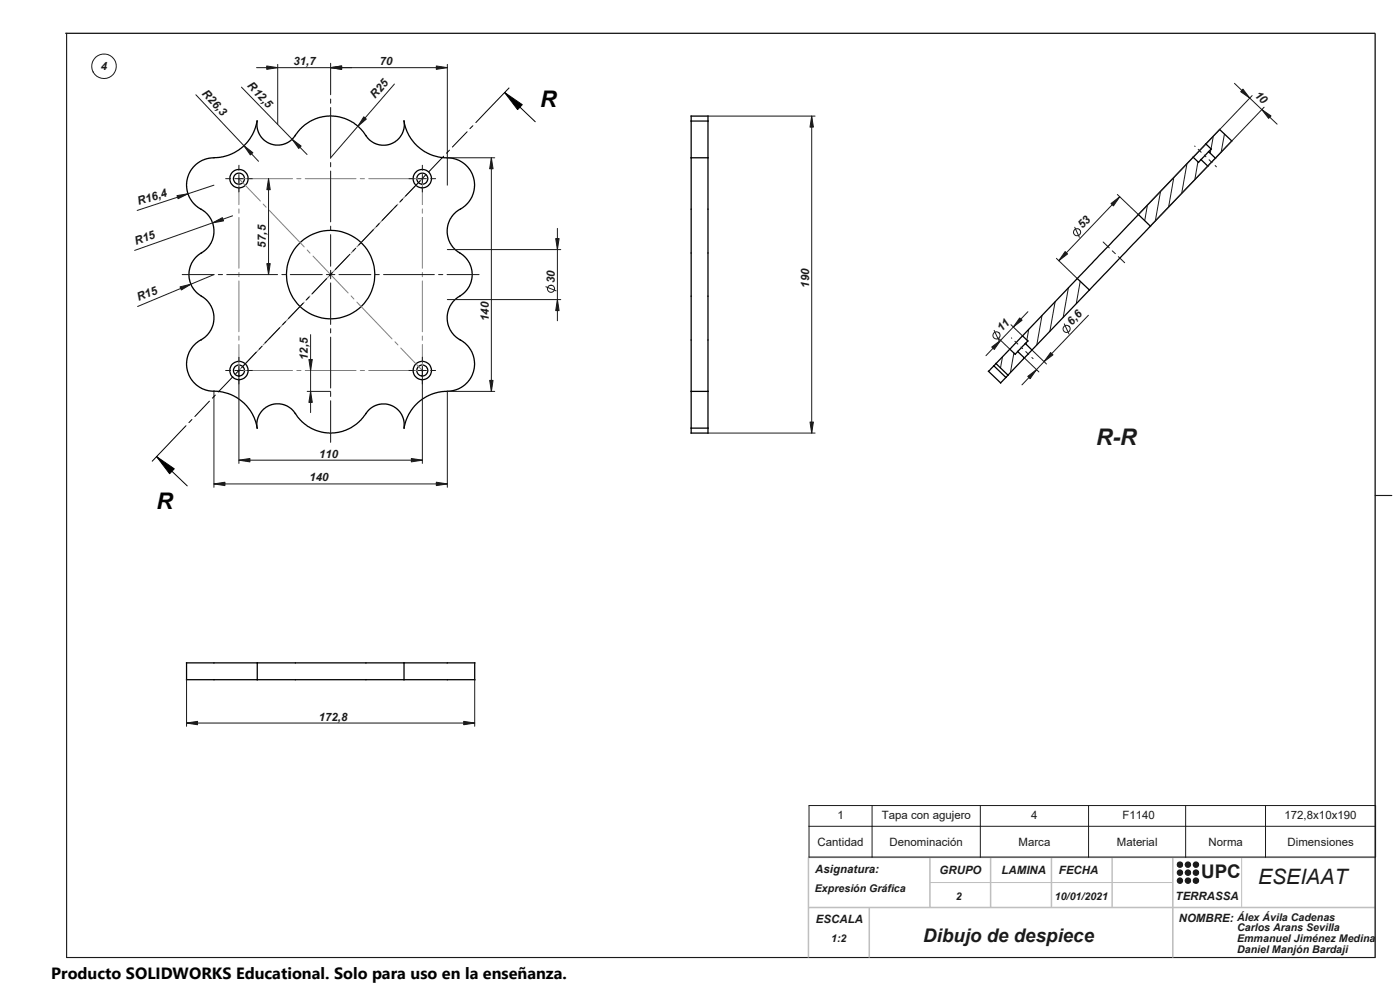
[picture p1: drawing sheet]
<svg xmlns="http://www.w3.org/2000/svg" width="420mm" height="297mm" viewBox="0 0 420 297" stroke-linecap="round" stroke-linejoin="round" font-family="sans-serif">
<g fill="none" stroke="#c0c0c0" stroke-width=".3">
<path d="M372.5 257v15M279 264.5h72.8"/>
<circle cx="354" cy="259.1" r=".8"/>
<circle cx="356.4" cy="259.1" r=".8"/>
<circle cx="358.8" cy="259.1" r=".8"/>
<circle cx="354" cy="263.9" r=".81"/>
<circle cx="354" cy="261.6" r=".8"/>
<circle cx="356.4" cy="263.9" r=".81"/>
<circle cx="356.4" cy="261.6" r=".8"/>
<circle cx="358.8" cy="263.9" r=".81"/>
<circle cx="358.8" cy="261.6" r=".8"/>
</g>
<g fill="#191924" stroke="#191924" stroke-width=".3">
<path d="M71.7 137.9l3.3-.5v1z"/>
<path d="M123.4 137.4l3.3 .5-3.3 .5z"/>
<path d="M80.1 79h1l-.5 3.3z"/>
<path d="M80.6 53.6l.5 3.3h-1z"/>
<path d="M147.4 47.3l.5 3.3h-1z"/>
<path d="M146.9 114h1l-.5 3.3z"/>
<path d="M130.9 144.5l3.3 .5-3.3 .5z"/>
<path d="M167.2 89.8l.5 3.3h-1z"/>
<path d="M73.2 43.7l2.7 2.1-.8 .6z"/>
<path d="M64.2 145l3.3-.5v1z"/>
<path d="M166.7 71.5h1l-.5 3.3z"/>
<path d="M87.7 41.8l2.6 2-.7 .7z"/>
<path d="M80 19.8l3.3 .5-3.3 .5z"/>
<path d="M99.2 20.3l3.3-.5v1z"/>
<path d="M109.1 35l.8 .7-2.5 2.1z"/>
<path d="M53.1 58.6l3.3-.5-3 1.5z"/>
<path d="M63.8 66.8l2.9-1.6 .4 1z"/>
<path d="M130.9 19.8l3.3 .5-3.3 .5z"/>
<path d="M54 86l3.3-.8-2.9 1.7z"/>
<path d="M93.2 117.3l.5 3.3h-1z"/>
<path d="M92.7 107.7h1l-.5 3.3z"/>
<path d="M56 216.7l3.3-.5v1z"/>
<path d="M139.1 216.2l3.3 .5-3.3 .5z"/>
<path d="M243 126.5h1l-.5 3.3z"/>
<path d="M243.5 34.8l.5 3.3h-1z"/>
<path d="M297.5 104l2.7-2-1.9 2.7z"/>
<path d="M305.9 95.3l.7 .7-2.6 2z"/>
<path d="M308.3 112.8l2.6-2-1.9 2.7z"/>
<path d="M315.2 105.7l.7 .6-2.7 2.1z"/>
<path d="M378.5 32.9l2.8 1.9-.7 .7z"/>
<path d="M372.9 26.7l2 2.7-2.7-1.9z"/>
<path d="M319.5 75.4l.8 .7-2.7 2z"/>
<path d="M333.3 61l2.6-2-1.9 2.7z"/>
<circle cx="354" cy="259.2" r=".79"/>
<circle cx="356.4" cy="259.2" r=".79"/>
<circle cx="358.8" cy="259.1" r=".81"/>
<circle cx="353.9" cy="261.5" r=".8"/>
<circle cx="356.4" cy="261.5" r=".81"/>
<circle cx="358.8" cy="261.5" r=".79"/>
<circle cx="354" cy="263.9" r=".79"/>
<circle cx="356.4" cy="263.9" r=".81"/>
<circle cx="358.8" cy="263.9" r=".81"/>
</g>
<path d="M19.6 10h392.9v277" fill="none" stroke="#c0c0c0" stroke-width=".34"/>
<path d="M20 10v277h392.5M412.5 148.5h5" fill="none" stroke="#191924" stroke-width=".34"/>
<path d="M279 257v15M297.2 257v15M315.4 257v15M333.6 257v15M351.8 257v30M412.5 257h-170v30M242.5 272h170M260.8 272v15" fill="none" stroke="#c0c0c0" stroke-width=".47"/>
<path d="M19.6 10h392.9v277" fill="none" stroke="#191924" stroke-width=".38"/>
<g fill="none" stroke="#000" stroke-width=".38">
<path d="M77.1 36.2l-.5 2.1-.9 2-1.3 2-2.1 2.1-1.9 1.3-2.1 .9-2 .5-3.6 .3-2.2 .7-2.2 1.7-1.7 2.4-.6 2v1.6l.2 1.7 .6 1.6 1.7 2.3 2.6 1.8 1.3 1.1 1.1 1.9 .6 1.6v2.5l-.7 2.3-1.4 2-1.6 1.2M77.2 36.3l-.1 1.9 .7 2.1 1.4 1.7 2 1.1 1.4 .4 2.7-.3 1.9-1 1.4-1.6M121.2 36.3l.5 2 1.1 2.5 1.6 2.2 2 1.7 3.4 1.9 2.3 .6 3.5 .2 2.2 .7 2.3 1.7 1.6 2.4 .6 2 .1 1.6-.3 1.7-.6 1.6-1.6 2.3-2.7 1.8-1.2 1.1-1.2 1.9-.5 1.6-.1 2.5 .7 2.3 1.4 2 1.6 1.2M121.2 36.2v2.3l-.6 1.7-1.5 1.9-1.8 1-1.6 .4-2.5-.2-2.2-1.2-1.2-1.5M207.3 36.3v-1.5h5.1v1.5M207.3 36.3h5.1M207.3 36.3v11M212.4 36.3v11M109.8 40.6l-2.1-2.5-2.5-1.8-3.5-1.3-2.9-.2-2.9 .4-2.8 1.1-2.6 1.9-1.9 2.4M207.3 47.3h5.1M207.3 47.3v70M212.4 47.3v70"/>
<path d="M357.9 47.1l1.6 1.5 .8-.8M357.9 47.1l-16.4 17.2M360.3 47.8l2 2M361.7 43.1l-3.8 4M361.7 43.1l1.6 1.6-.7 .8M361.7 43.1l4.2-4.3 3.6 3.4-4.9 5.2M362.3 49.8l-17.2 18M362.6 45.5l2 1.9M362.6 45.5l-2.3 2.3M364.6 47.4l-2.3 2.4M60.5 75.8l-1.9 1.4-1.2 1.9-.7 2.2 .1 2.2 .6 2 .9 1.5 1.1 1.1 2.5 1.7 1.4 1.9 .7 1.9 .1 2.6-.6 2.1-1.1 1.9-1.3 1.1-2.3 1.5-1.6 2-1.1 2.6-.1 2.6 .9 3 1.9 2.3 2.2 1.3 1.7 .5 1.5 .2M137.9 75.8l1.8 1.4 1.3 1.9 .6 2.2v2.2l-.7 2-.9 1.5-1.1 1.1-2.5 1.7-1.4 1.9-.7 1.9-.1 2.6 .6 2.1 1 1.7 1.4 1.3 2.7 1.9 1.6 2.1 .8 2.9-.2 3.1-1.3 2.6-1.3 1.4-1.6 1.1-2.3 .7-3.5 .3-2.1 .5-2 .9-2 1.3-2.1 2.1-1.3 2-.9 2.1-.5 2"/>
<path d="M341.5 64.3l-18.3 19.2M341.5 64.3l3.6 3.5M345.1 67.8l-18.3 19.1M323.2 83.5l3.6 3.4M323.2 83.5l-16.5 17.2M326.8 86.9l-17.2 18M64.2 117.2l2.5 .3 2.6 .8 2 1 1.8 1.4 1.2 1.3 1.5 2.2 .9 2 .5 2.1M207.3 117.3h5.1M207.3 117.3v11M212.4 117.3v11M298.2 109.6l3.6 3.5M298.2 109.6l-1.7 1.7 3.7 3.5 1.6-1.7"/>
<path d="M298.8 109l3.6 3.4M298.8 109l-.6 .6M302.4 112.4l-.6 .7M302.9 104.6l1.6 1.6 .8-.8M302.9 104.6l-4.1 4.4M305.3 105.4l2 1.9M306.7 100.7l1.7 1.5-.8 .8M306.7 100.7l-3.8 3.9M307.3 107.3l-4.9 5.1M307.6 103l2 1.9M307.6 103l-2.3 2.4M309.6 104.9l-2.3 2.4"/>
<path d="M121.2 128.3l-.1-2.4-1-2.3-1.9-1.7-1.9-.7h-2.5l-2.1 .8-1.4 1.2-2.5 3.1-3.2 2.3-3.1 1-2.7 .2-2.2-.3-3.4-1.2-2.5-1.8-3.5-4.2-2.1-1-2.4-.3-2.2 .7-2 1.5-.8 1.2-.5 1.3-.1 2.6M207.3 128.3v1.5h5.1v-1.5M207.3 128.3h5.1M77.2 198.7h44M77.2 198.7v5M77.2 198.7h-21.2v5h21.2M121.2 198.7v5M121.2 198.7h21.2v5h-21.2M77.2 203.7h44"/>
<circle cx="71.7" cy="53.5" r="2.76"/>
<circle cx="71.7" cy="53.6" r="1.65"/>
<circle cx="126.7" cy="53.5" r="2.76"/>
<circle cx="126.7" cy="53.6" r="1.65"/>
<circle cx="99.2" cy="82.3" r="13.3"/>
<circle cx="71.7" cy="111" r="2.75"/>
<circle cx="71.7" cy="111.1" r="1.64"/>
<circle cx="126.7" cy="111" r="2.75"/>
<circle cx="126.7" cy="111.1" r="1.64"/>
</g>
<g fill="none" stroke="#808080" stroke-width=".3">
<path d="M71.5 53.6h16.3M71.5 53.4l.3 .3M71.7 53.6l6.4 6.6M71.7 53.4v7.9M71.8 53.4l-.3 .3M89 53.6h1.3M91.6 53.6h15.2M108.1 53.6h1.2M110.6 53.6h16.3M126.6 53.4l.3 .3M126.7 53.6l-6.5 6.6M126.7 53.4v7.9"/>
<path d="M126.8 53.4l-.3 .3M71.7 62.6v1.3M71.7 65.2v15.2M79 61.2l.8 .9M80.7 63l10.6 11M92.2 74.9l.8 1M93.9 76.8l10.5 11M104.4 76.8l-10.5 11M106.2 74.9l-.9 1M117.6 63l-10.5 11M119.4 61.2l-.9 .9M126.7 62.6v1.3"/>
<path d="M126.7 65.2v15.2M71.7 81.7v1.2M71.7 84.2v15.2M91.3 90.6l-10.6 11M93 88.7l-.8 .9M99.1 82.3h.3M99.1 82.2l.3 .3M99.2 82.2v.3M99.3 82.2l-.3 .3M105.3 88.7l.9 .9M107.1 90.6l10.5 11M126.7 81.7v1.2"/>
<path d="M126.7 84.2v15.2M71.5 111h16.3M71.5 110.9l.3 .3M71.7 100.7v1.3M71.7 103.3v7.9M71.8 110.9l-.3 .3M78.1 104.3l-6.4 6.7M79.8 102.4l-.8 1M89 111h1.3M91.6 111h15.2M108.1 111h1.2M110.6 111h16.3"/>
<path d="M118.5 102.4l.9 1M120.2 104.3l6.5 6.7M126.6 110.9l.3 .3M126.7 100.7v1.3M126.7 103.3v7.9M126.8 110.9l-.3 .3"/>
</g>
<g fill="none" stroke="#191924" stroke-width=".3">
<path d="M83.3 19.3v18M99.2 19v9.4M134.2 19.3v36.2M58.8 28.4l18.8 19.9M72.4 26.1l19.7 20.2M77 20.3h57.2M99.2 29.7v1.2M99.2 32.2v15.3M118.3 25.2l-19.1 22.1M212.4 34.8h32.1M243.5 34.8v95M370.3 25l12.8 12.2"/>
<path d="M375.6 28.7l-34.4 36M379.2 32.1l-34.4 36M64.2 55.5l-23.1 7.6M67.7 53.6h1.5M70.4 53.6h2.5M71.7 49.5v1.6M71.7 52.3v2.5M71.7 56v1.5M74.2 53.6h1.5M80.6 53.6v28.7M99.2 48.7v1.3M99.2 51.3v15.2"/>
<path d="M122.7 53.6h1.5M125.4 53.6h2.5M126.7 49.5v1.6M126.7 52.3v2.5M126.7 56v1.5M129.2 53.6h1.5M134.2 47.3h14.2M147.4 47.3v70M335.2 58.3l6.3 6M335.9 59l-18.3 19.1M348.1 57.4l-1.5 8.9M352.1 53.2l-1.5 8.9"/>
<path d="M356.1 49.1l-1.6 8.9M358.4 43.8l.1 .1M359.4 48.5l-1 5.3M359.5 44.7l.8 .9M361.3 46.5l.5 .5M362.7 47.9l.9 .8M363.3 44.7l-.2 1.2M364 40.9l-.7 3.7M364.5 49.6l.4 .4M367.3 40.2l-.9 5.4M69.8 64.7l-29.4 10.4M99.2 67.8v1.2"/>
<path d="M99.2 70.3v9.5M134.2 74.8h34M167.2 68.5v27.6M316.9 77.4l6.3 6.1M322.4 68.1l1.4 3M330.9 72.5l1.9 1.8M333.7 75.2l.9 .8M335.5 76.9l1.9 1.8M344.2 61.5l-.8 4.6M54.7 82.3h9.5l-22.9 9.6M65.5 82.3h1.3M68 82.3h15.3"/>
<path d="M84.5 82.3h1.3M87.1 82.3h9.6M97.9 82.3h2.6M99.2 81v2.6M99.2 84.8v12.4M99.2 98.5v1.3M101.7 82.3h9.6M112.5 82.3h1.3M115.1 82.3h15.2M131.6 82.3h1.2M134.1 82.3h9.6M134.2 89.8h34"/>
<path d="M163.7 85.9l3.1 1.3M298.2 99l1.4 3M303.3 97.3l3.4 3.4M308.4 93.4l-12.6 13.2M308.6 98.7l-.5 3.2M312.6 94.6l-1.6 8.8M316.5 90.4l-1.5 8.9M319.3 97.1l1.4 3M320.5 86.3l-1.6 8.9M324.1 84.3l-1.2 6.7M326.5 94.5l-19.9 20.9M64.2 117.3v28.7"/>
<path d="M67.7 111h1.5M70.4 111h2.5M71.7 107.1v1.4M71.7 109.8v29.1M74.2 111h1.5M92.2 117.3h7M93.2 100.3v23.4M99.2 101v15.3M99.2 117.6v1.2M122.7 111h1.5M125.4 111h2.5M126.7 107.1v1.4"/>
<path d="M126.7 109.8v29.1M129.2 111h1.5M148.4 117.3h-14.2v28.7M299.5 101.3l3.4 3.3M300.7 106.9l-.6 3.4M303.4 101.3l.1 .1M304.2 105.8l-1.1 5.9M304.5 102.3l.9 .8M306.3 104l.5 .5M307.1 107.1v.5M307.3 107.3l4.4 4.2M307.7 105.4l.9 .9"/>
<path d="M307.9 102.6l-.1 .6M309.5 107.1l.4 .4M309.6 104.9l4.3 4.2M71.7 137.9h55M99.2 120.1v12.5M212.4 129.8h32.1M64.2 145h70M56 203.7v14M56 216.7h86.4M142.4 203.7v14M242.7 241.4h170v15.5h-170zM242.7 247.6h170"/>
<path d="M261.6 241.4v15.5M294.1 241.4v15.5M326.6 241.4v15.5M355.7 241.4v15.5M379.6 241.4v15.5"/>
<circle cx="31.2" cy="19.9" r="3.7"/>
<circle cx="323.1" cy="69.6" r="1.06"/>
<circle cx="165.3" cy="86.5" r="1.08"/>
<circle cx="320" cy="98.6" r="1.08"/>
<circle cx="298.9" cy="100.5" r="1.08"/>
</g>
<path d="M151.4 27.7l5.3 3.7-1.4 1.5zM47 136.9l5.3 3.6-1.4 1.5z" fill="#000" stroke="#000" stroke-width=".3"/>
<g fill="none" stroke="#000" stroke-width=".3">
<path d="M140.1 39.5l-4.4 4.6M141.9 37.7l-.9 .9M151.4 27.7l9.2 8.8M152.8 26.3l-10.1 10.4M120.8 59.7l-.9 .9M126.1 54.2l-4.4 4.6M127.8 52.3l-.9 1M133.1 46.8l-4.4 4.6M134.8 45l-.9 .9M105 76.2l-4.4 4.6M106.7 74.4l-.8 .9M112 68.8l-4.4 4.6"/>
<path d="M113.7 67l-.8 .9M119 61.5l-4.4 4.6M83.9 98.2l-4.4 4.6M85.7 96.4l-.9 .9M90.9 90.9l-4.4 4.6M92.7 89l-.9 1M98 83.5l-4.4 4.6M99.7 81.7l-.9 .9M64.6 118.4l-.9 .9M69.8 112.9l-4.3 4.6M71.6 111.1l-.9 .9M76.9 105.5l-4.4 4.7"/>
<path d="M78.7 103.7l-.9 .9M47 136.9l9.2 8.7M55.8 127.6l-10.2 10.7M57.6 125.7l-.9 1M62.8 120.2l-4.3 4.6"/>
</g>
<path d="M15.4 288.1h147.9v8.9h-147.9z" fill="#fff"/>
<g font-size="6.9">
<text x="162.1" y="32.2">R</text>
<text x="46.9" y="152.5">R</text>
</g>
<text font-size="6.9" fill="#191924" x="328.8" y="133.3">R-R</text>
<text font-size="6.3" fill="#191924" x="377.4" y="264.8">ESEIAAT</text>
<g font-size="5.6" fill="#191924">
<text x="360.3" y="263.2">UPC</text>
<text x="277" y="282.3">Dibujo de despiece</text>
</g>
<text font-size="4.9" x="15.4" y="293.3">Producto SOLIDWORKS Educational. Solo para uso en la enseñanza.</text>
<g font-size="3.4" fill="#191924">
<text x="30.2" y="21">4</text>
<text x="88" y="19.5">31,7</text>
<text x="114" y="19.5">70</text>
<text x="60.4" y="28.2" transform="rotate(47 60.4 28.2)">R26,3</text>
<text x="74.1" y="25.9" transform="rotate(47 74.1 25.9)">R12,5</text>
<text x="112.6" y="29.8" transform="rotate(-49 112.6 29.8)">R25</text>
<text x="376.2" y="28.8" transform="rotate(44 376.2 28.8)">10</text>
<text x="41.7" y="61.5" transform="rotate(-18 41.7 61.5)">R16,4</text>
<text x="324.7" y="68.7" transform="rotate(-46 324.7 68.7)">53</text>
<text x="40.9" y="73.5" transform="rotate(-19 40.9 73.5)">R15</text>
<text x="79.8" y="74.2" transform="rotate(-90 79.8 74.2)">57,5</text>
<text x="166.4" y="84.8" transform="rotate(-90 166.4 84.8)">30</text>
<text x="242.7" y="86.3" transform="rotate(-90 242.7 86.3)">190</text>
<text x="41.7" y="90.3" transform="rotate(-23 41.7 90.3)">R15</text>
<text x="146.6" y="96.2" transform="rotate(-90 146.6 96.2)">140</text>
<text x="300.5" y="99.7" transform="rotate(-46 300.5 99.7)">11</text>
<text x="321.6" y="97.7" transform="rotate(-46 321.6 97.7)">6,6</text>
<text x="92.4" y="107.9" transform="rotate(-90 92.4 107.9)">12,5</text>
<text x="95.8" y="137.2">110</text>
<text x="92.8" y="144.3">140</text>
<text x="95.7" y="215.9">172,8</text>
<text x="251.2" y="245.4">1</text>
<text x="264.5" y="245.4">Tapa con agujero</text>
<text x="309.4" y="245.4">4</text>
<text x="336.7" y="245.4">F1140</text>
<text x="385.4" y="245.4">172,8x10x190</text>
<text x="245.3" y="253.4">Cantidad</text>
<text x="266.9" y="253.4">Denominación</text>
<text x="305.6" y="253.4">Marca</text>
<text x="335" y="253.4">Material</text>
<text x="362.5" y="253.4">Norma</text>
<text x="386.2" y="253.4">Dimensiones</text>
<text x="244.6" y="261.7">Asignatura:</text>
<text x="281.9" y="261.9">GRUPO</text>
<text x="300.4" y="261.9">LAMINA</text>
<text x="317.7" y="261.9">FECHA</text>
<text x="352.7" y="269.7">TERRASSA</text>
<text x="244.8" y="276.6">ESCALA</text>
<text x="353.6" y="276.2">NOMBRE: Álex Ávila Cadenas</text>
</g>
<g font-size="3.2" fill="#191924">
<text x="244.5" y="267.3">Expresión Gráfica</text>
<text x="286.7" y="269.7">2</text>
<text x="316.4" y="269.7">10/01/2021</text>
<text x="371.1" y="279.1">Carlos Arans Sevilla</text>
<text x="249.3" y="282.3">1:2</text>
<text x="371.1" y="282.3">Emmanuel Jiménez Medina</text>
<text x="371.1" y="285.5">Daniel Manjón Bardaji</text>
</g>
</svg>
